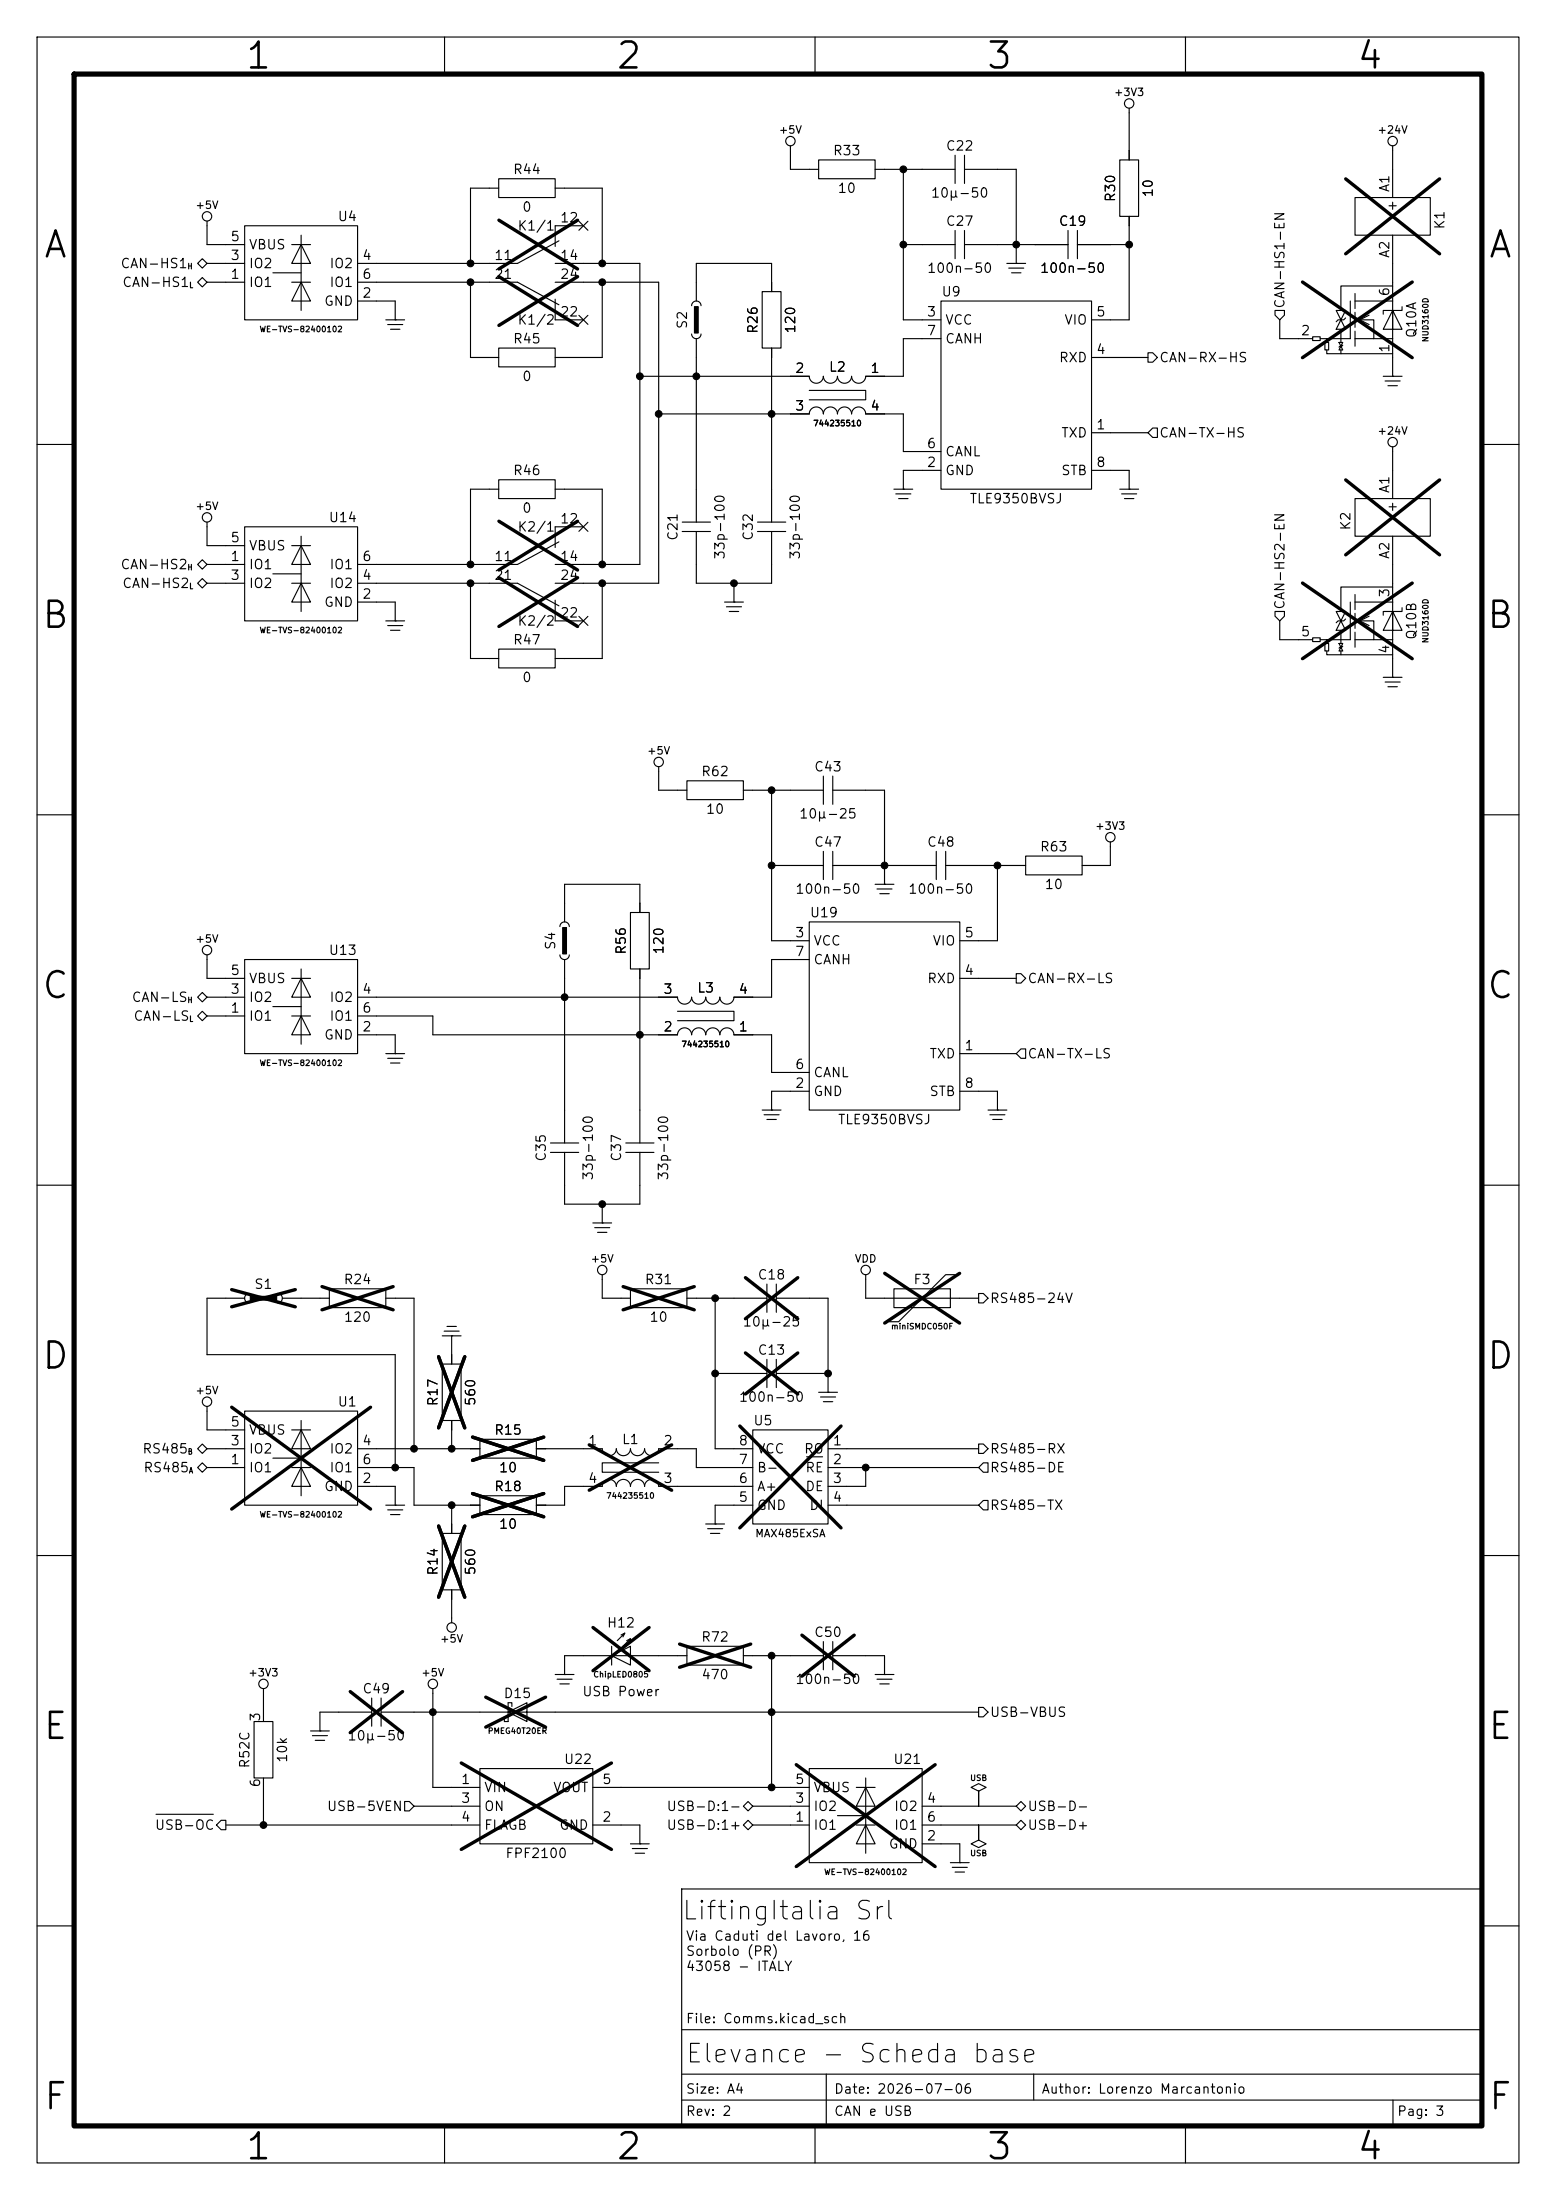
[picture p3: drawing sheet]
<svg xmlns="http://www.w3.org/2000/svg" width="210mm" height="297mm" viewBox="0 0 210 297" stroke-linecap="round" stroke-linejoin="round" font-family="sans-serif">
<path d="M10 10h190v277h-190z" fill="none" stroke="#000" stroke-width=".7"/>
<g fill="none" stroke="#000" stroke-width=".15">
<path d="M5 5h200v287h-200zM60 5v5M106.7 19.7v3.2h3.8M110 5v5M152.4 14.6v7M160 5v5M188 19.7v7M26.7 35.6l.6-.7 .6 .7-.6 .6zM26.7 38.1l.6-.6 .6 .6-.6 .6zM27.9 29.8v3.2h5.1M27.9 35.6h5.1M27.9 38.1h5.1"/>
<path d="M33 30.5h15.3v12.7h-15.3zM36.8 36.8h3.8M39.4 33h2.5M39.4 38.1h2.5M40.6 33l1.3 2.6h-2.5zM40.6 38.1l1.3 2.5h-2.5zM40.6 31.8v10.1M48.3 38.1h21.5l5.6 3M63.5 38.1v10.2h3.8M67.3 24.1h7.6v2.6h-7.6zM67.3 25.4h-3.8v10.2M74.9 25.4h6.4v10.2"/>
<path d="M74.9 35.6h11.5v40.6h-11.5M74.9 38.1h14v40.6h-14M75.4 32.5l-5.6 3.1h-21.5M78.1 29.9l1.2 1.2M78.7 30.5h-3.8v2.8M79.3 29.9l-1.2 1.2M81.3 38.1v10.2h-6.4M102.9 39.4h2.5v7.6h-2.5zM104.1 39.4v-3.8h-10.1v5M110.5 21.6h7.6v2.5h-7.6zM118.1 22.9h10.8M121.9 22.9v20.3h5.1"/>
<path d="M121.9 33h7M128.9 31.1v3.8M128.9 21v3.8M130.2 31.1v3.8M130.2 21v3.8M130.2 33h13.9M130.2 22.9h7v12.7M135.9 35.6h2.5M136.1 36.2h2.1M136.5 36.8h1.3M137.2 35.6h.1M144.1 31.1v3.8"/>
<path d="M145.4 31.1v3.8M145.4 33h7M151.1 21.6h2.6v7.6h-2.6zM152.4 29.2v14h-5.1M182.9 26.7h10.1v5.1h-10.1zM182.9 39.6v2.1M188 38.6h-7v3.3M188 31.8v8.8M48.3 40.6h5v2.6M52.1 43.2h2.5M52.3 43.8h2.1M52.7 44.5h1.3"/>
<path d="M53.3 43.2h.1M67.3 47h7.6v2.5h-7.6zM74.9 40.4v2.8h3.8M78.1 42.6l1.2 1.2M79.3 42.6l-1.2 1.2M88.9 55.9h20.3a.95 .95 0 0 1 1-1 .95 .95 0 0 1 .9 1 .95 .95 0 0 1 1-1 .95 .95 0 0 1 .9 1 .95 .95 0 0 1 1-1 .95 .95 0 0 1 .9 1 .95 .95 0 0 1 1-1 .95 .95 0 0 1 .9 1h5.1v5.1h5.1M93.3 45.1a.64 .64 0 0 0 .7 .6 .64 .64 0 0 0 .6-.6M93.3 41.3a.64 .64 0 0 1 .7-.7 .64 .64 0 0 1 .6 .7M94 45.7v24.8M104.1 47v23.5M109.2 52.7h7.6v1.3h-7.6M127 40.6h20.3v25.4h-20.3z"/>
<path d="M127 45.7h-5.1v5.1h-5.1a.95 .95 0 0 1-.9 .9 .95 .95 0 0 1-1-.9 .95 .95 0 0 1-.9 .9 .95 .95 0 0 1-1-.9 .95 .95 0 0 1-.9 .9 .95 .95 0 0 1-1-.9 .95 .95 0 0 1-.9 .9 .95 .95 0 0 1-1-.9h-22.8M147.3 58.4h7.6M147.3 48.3h7.6M154.9 58.4l.7-.6h.6v1.3h-.6zM154.9 47.6h.7l.6 .7-.6 .6h-.7zM172.1 41.9h1.3v.6l-.7 .7-.6-.7zM172.7 43.2v2.5h4.5M177.2 45.5h1v.5h-1zM178.2 45.7h.9v.5M178.8 46.2h.5v1h-.5zM179.1 47.2v.6h8.9M180.3 41.9h1.3l-1.3 2.6h1.3z"/>
<path d="M180.7 46.2l.5 1h-.5l.5-1zM181 44.5v1.7M181 47.2v.6M181.2 46.6l-.5 .3M181.6 42.9l-.2 .3h-.8l-.3 .2M182.2 40.6v5.1h-3.1M182.9 42.2v2M182.9 44.7v2M182.9 43.2h2.5v2.5h-2.5M182.9 40.6h5.1M184.8 42.5l-1.3 .7 1.3 .6M185.4 45.7h2.6"/>
<path d="M186.7 50.8h2.5M186.9 51.4h2.1M187.3 52.1h1.3M188 40.6v5.1M188 41.9l-1.3 2.6h2.5l-1.2-2.6v2.6M188 50.8h.1M188 45.7v5.1M189.2 41.4v.5h-2.5v.5M5 60h5M26.7 76.2l.6-.6 .6 .6-.6 .6zM26.7 78.7l.6-.6 .6 .6-.6 .7zM27.9 70.5v3.2h5.1"/>
<path d="M27.9 78.7h5.1M27.9 76.2h5.1M33 71.1h15.3v12.7h-15.3zM36.8 77.5h3.8M39.4 78.7h2.5M39.4 73.7h2.5M40.6 73.7l1.3 2.5h-2.5zM40.6 78.7l1.3 2.6h-2.5zM40.6 72.4v10.2M48.3 78.7h21.5l5.6 3.1M63.5 78.7v10.2h3.8M67.3 64.8h7.6v2.5h-7.6z"/>
<path d="M67.3 66h-3.8v10.2M74.9 66h6.4v10.2M75.4 73.2l-5.6 3h-21.5M78.1 70.5l1.2 1.2M78.7 71.1h-3.8v2.8M79.3 70.5l-1.2 1.2M81.3 78.7v10.2h-6.4M92.1 71.8h3.8M92.1 70.5h3.8M94 71.8v6.9h10.1v-6.9M99.1 78.7v2.6M102.2 71.8h3.8"/>
<path d="M102.2 70.5h3.8M120.6 66h2.6M120.9 66.7h2M121.3 67.3h1.3M121.9 66h.1M127 63.5h-5.1v2.5M147.3 63.5h5.1v2.5M151.1 66h2.6M151.4 66.7h2M151.8 67.3h1.2M152.4 66h.1M182.9 67.3h10.1v5.1h-10.1z"/>
<path d="M188 79.2h-7v3.4M188 60.3v7M188 72.4v8.9M200 60h5M48.3 81.3h5v2.5M52.1 83.8h2.5M52.3 84.5h2.1M52.7 85.1h1.3M53.3 83.8h.1M67.3 87.6h7.6v2.6h-7.6zM74.9 81v2.8h3.8M78.1 83.2l1.2 1.2"/>
<path d="M79.3 83.2l-1.2 1.2M97.8 81.3h2.5M98 81.9h2.1M98.4 82.6h1.3M99.1 81.3h.1M172.1 82.6h1.3v.6l-.7 .6-.6-.6zM172.7 83.8v2.6h4.5M177.2 86.1h1v.5h-1zM178.2 86.4h.9v.5M178.8 86.9h.5v1h-.5zM179.1 87.9v.5h8.9M180.3 82.6h1.3l-1.3 2.5h1.3z"/>
<path d="M180.7 86.9l.5 1h-.5l.5-1zM181 85.1v1.8M181 87.9v.5M181.2 87.2l-.5 .3M181.6 83.6l-.2 .2h-.8l-.3 .3M182.2 81.3v5.1h-3.1M182.9 80.3v2M182.9 82.8v2M182.9 85.3v2.1M182.9 83.8h2.5v2.6h-2.5M182.9 81.3h5.1M184.8 83.2l-1.3 .6 1.3 .7"/>
<path d="M185.4 86.4h2.6M186.7 91.4h2.5M186.9 92.1h2.1M187.3 92.7h1.3M188 91.4h.1M188 81.3v5.1M188 82.6l-1.3 2.5h2.5l-1.2-2.5v2.5M188 86.4v5M189.2 82v.6h-2.5v.5M5 110h5M88.9 103.5v3.2h3.8M92.7 105.4h7.6v2.6h-7.6z"/>
<path d="M100.3 106.7h10.8M104.1 116.8h7M104.1 106.7v20.3h5.1M111.1 104.8v3.8M111.1 114.9v3.8M112.4 104.8v3.8M112.4 114.9v3.8M112.4 106.7h7v12.7M112.4 116.8h14M118.1 119.4h2.5M119.4 119.4h.1M126.4 114.9v3.8"/>
<path d="M127.6 114.9v3.8M127.6 116.8h10.8M134.6 116.8v10.2h-5.1M138.4 115.6h7.6v2.5h-7.6zM149.9 113.7v3.1h-3.9M200 110h5M26.7 137.2l.6-.7 .6 .7-.6 .6zM26.7 134.6l.6-.6 .6 .6-.6 .7zM27.9 128.9v3.2h5.1M27.9 137.2h5.1M27.9 134.6h5.1M33 129.5h15.3v12.7h-15.3z"/>
<path d="M36.8 135.9h3.8M39.4 132.1h2.5M39.4 137.2h2.5M40.6 132.1l1.3 2.5h-2.5zM40.6 137.2l1.3 2.5h-2.5zM40.6 130.8v10.2M48.3 137.2h10.1v2.5h33a.95 .95 0 0 1 1-.9 .95 .95 0 0 1 .9 .9 .95 .95 0 0 1 1-.9 .95 .95 0 0 1 .9 .9 .95 .95 0 0 1 1-.9 .95 .95 0 0 1 1 .9 .95 .95 0 0 1 .9-.9 .95 .95 0 0 1 1 .9h5v5.1h5.1M48.3 139.7h5v2.5M75.6 128.9a.64 .64 0 0 0 .6 .6 .64 .64 0 0 0 .6-.6M75.6 125.1a.64 .64 0 0 1 .6-.6 .64 .64 0 0 1 .6 .6M76.2 129.5v24.8M85.1 123.2h2.5v7.6h-2.5z"/>
<path d="M86.4 123.2v-3.8h-10.2v5.1M86.4 130.8v23.5M91.4 136.5h7.7v1.3h-7.7M109.2 124.5h20.3v25.4h-20.3zM109.2 129.5h-5.1v5.1h-5a.95 .95 0 0 1-1 1 .95 .95 0 0 1-.9-1 .95 .95 0 0 1-1 1 .95 .95 0 0 1-1-1 .95 .95 0 0 1-.9 1 .95 .95 0 0 1-1-1 .95 .95 0 0 1-.9 1 .95 .95 0 0 1-1-1h-43.1M118.4 120h2M118.7 120.7h1.3M129.5 132.1h7.7M137.2 131.4h.6l.6 .7-.6 .6h-.6zM5 160h5M52.1 142.2h2.5M52.3 142.9h2.1"/>
<path d="M52.7 143.5h1.3M53.3 142.2h.1M74.3 155.6h3.8M74.3 154.3h3.8M76.2 155.6v7h10.2v-7M84.5 155.6h3.8M84.5 154.3h3.8M102.9 149.9h2.5M103.1 150.5h2.1M103.5 151.1h1.3M104.1 149.9h.1M109.2 147.3h-5.1v2.6"/>
<path d="M129.5 142.2h7.7M129.5 147.3h5.1v2.6M133.3 149.9h2.6M133.6 150.5h2M134 151.1h1.3M134.6 149.9h.1M137.2 142.2l.6-.6h.6v1.3h-.6zM200 160h5M33 175.3h-5.1v7.6h25.4v15.2M33.6 174.6a.64 .64 0 0 0-.6 .7 .64 .64 0 0 0 .6 .6M37.5 174.6a.64 .64 0 0 1 .6 .7 .64 .64 0 0 1-.6 .6M38.1 175.3h6.3"/>
<path d="M44.4 174h7.7v2.5h-7.7zM52.1 175.3h3.8v20.3M59.9 179.7h2.1M60.3 179.1h1.3M80 165.1h2.5M80.3 165.7h2M80.6 166.4h1.3M81.3 165.1h.1M81.3 172.1v3.2h3.8M81.3 162.6v2.5M85.1 174h7.6v2.5h-7.6zM92.7 175.3h10.8"/>
<path d="M96.5 175.3v20.3h5.1M103.5 173.4v3.8M104.8 173.4v3.8M104.8 175.3h7v12.7M116.8 172.1v3.2h15.3M120.6 174h7.7v2.5h-7.7zM128.9 172.1h-1.3l-6.3 6.3h-1.3M132.1 174.6h.6l.6 .7-.6 .6h-.6zM26.7 198.1l.6-.6 .6 .6-.6 .7zM26.7 195.6l.6-.7 .6 .7-.6 .6zM27.9 195.6h5.1M27.9 198.1h5.1"/>
<path d="M27.9 189.9v3.1h5.1M33 190.5h15.3v12.7h-15.3zM36.8 196.9h3.8M39.4 198.1h2.5M39.4 193h2.5M40.6 193l1.3 2.6h-2.5zM40.6 198.1l1.3 2.6h-2.5zM40.6 191.8v10.1M48.3 195.6h16.5M48.3 198.1h7.6v5.1h8.9M59.7 184.2h2.5v7.6h-2.5zM59.7 180.3h2.5"/>
<path d="M61 180.3h.1M61 180.3v3.9M61 191.8v3.8M64.8 194.3h7.6v2.6h-7.6zM72.4 195.6h8.9a.95 .95 0 0 0 .9 .9 .95 .95 0 0 0 1-.9 .95 .95 0 0 0 .9 .9 .95 .95 0 0 0 1-.9 .95 .95 0 0 0 .9 .9 .95 .95 0 0 0 1-.9 .95 .95 0 0 0 .9 .9 .95 .95 0 0 0 1-.9h5.1v2.5h7.6M88.9 197.5h-7.6v1.3h7.6M96.5 185.4h7M101.6 193h10.2v12.7h-10.2zM103.5 183.5v3.8M104.8 183.5v3.8M104.8 185.4h7M108.9 196.7h2.1"/>
<path d="M110.5 188h2.5M110.7 188.6h2.1M111.1 189.2h1.3M111.8 188h.1M111.8 195.6h20.3M111.8 198.1h20.3M116.8 198.1v2.6h-5M132.1 194.9h.6l.6 .7-.6 .6h-.6zM132.7 197.5h.6v1.3h-.6l-.6-.7zM5 210h5M48.3 200.7h5v2.5M52.1 203.2h2.5"/>
<path d="M52.3 203.8h2.1M52.7 204.5h1.3M53.3 203.2h.1M59.7 207h2.5v7.6h-2.5zM61 203.2v3.8M61 214.6v4.5M64.8 201.9h7.6v2.6h-7.6zM95.2 205.7h2.6M95.5 206.4h2M95.9 207h1.3M96.5 205.7h.1M101.6 200.7h-12.7a.95 .95 0 0 0-1-1 .95 .95 0 0 0-.9 1 .95 .95 0 0 0-1-1 .95 .95 0 0 0-.9 1 .95 .95 0 0 0-1-1 .95 .95 0 0 0-.9 1 .95 .95 0 0 0-1-1 .95 .95 0 0 0-.9 1h-5.1v2.5h-3.8"/>
<path d="M101.6 203.2h-5.1v2.5M111.8 203.2h20.3M132.7 202.6h.6v1.2h-.6l-.6-.6zM200 210h5M34.3 232.4h2.5v7.6h-2.5zM35.6 228v4.4M41.9 233.7h2.5M42.2 234.3h2M42.5 234.9h1.3M43.2 233.7h.1M50.2 229.2v3.8M50.2 231.1h-7v2.6"/>
<path d="M51.4 231.1h17.2l2.5-1.2v2.5l-2.5-1.3h63.5M51.4 229.2v3.8M58.4 228v13.3h6.4M64.8 238.8h15.2v10.1h-15.2zM69.1 230.4v-.5h-.5v2.5h-.5v-.5M74.9 226.1h2.6M75.2 226.7h2M75.6 227.3h1.2M76.2 226.1h.1M82.5 222.2v2.6M83.8 220.7l.5-.2-.2 .5M84.3 220.5l-1 1"/>
<path d="M84.6 221.5l.5-.3-.3 .5M85.1 221.2l-1 1M92.7 222.2h7.6v2.6h-7.6zM92.7 223.5h-10.2l2.6-1.3v2.6l-2.6-1.3h-6.3v2.6M100.3 223.5h10.8M104.1 223.5v17.8M109.2 238.8h15.3v12.7h-15.3zM111.1 221.6v3.8M112.4 221.6v3.8M112.4 223.5h7v2.6M118.1 226.1h2.5M118.4 226.7h2"/>
<path d="M118.7 227.3h1.3M119.4 226.1h.1M132.1 230.5h.6l.6 .6-.6 .7h-.6zM21.1 244.9h7.7M29.8 245.7h.7v1.3h-.7l-.6-.6zM30.5 246.4h34.3M35.6 240v6.4M54.6 243.2h.6l.7 .6-.7 .7h-.6zM55.9 243.8h8.9M80 241.3h29.2M80 246.4h6.4v2.5M85.1 248.9h2.5"/>
<path d="M85.3 249.6h2.1M85.7 250.2h1.3M86.4 248.9h.1M92 255h108v32h-108zM100.3 243.8l.7-.6 .6 .6-.6 .7zM101 245.7l.6 .7-.6 .6-.7-.6zM101.6 246.4h7.6M101.6 243.8h7.6M113 245.1h3.8M115.6 241.3h2.5M115.6 246.4h2.5M116.8 241.3l1.3 2.5h-2.5z"/>
<path d="M116.8 246.4l1.3 2.5h-2.5zM116.8 240v10.2M124.5 246.4h12.7M124.5 248.9h5v2.6M124.5 243.8h12.7M128.3 251.5h2.5M128.5 252.1h2.1M128.9 252.7h1.3M129.5 251.5h.1M131.1 241.3l1-.5 1 .5-1 .5v2v-2zM132.1 246.4v2l1 .5-1 .5-1-.5 1-.5zM137.2 243.8l.6-.6 .6 .6-.6 .7z"/>
<path d="M137.2 246.4l.6-.7 .6 .7-.6 .6zM5 260h5M92 274h108M111.5 280v7M139.5 280v3.5M200 260h5M60 287v5M92 283.5h108M92 280h108M110 287v5M160 287v5M188 283.5v3.5"/>
<circle cx="106.7" cy="19" r=".63"/>
<circle cx="152.4" cy="14" r=".63"/>
<circle cx="188" cy="19" r=".63"/>
<circle cx="27.9" cy="29.2" r=".63"/>
<circle cx="188" cy="59.7" r=".63"/>
<circle cx="27.9" cy="69.8" r=".63"/>
<circle cx="88.9" cy="102.9" r=".63"/>
<circle cx="149.9" cy="113" r=".63"/>
<circle cx="27.9" cy="128.3" r=".63"/>
<circle cx="81.3" cy="171.4" r=".63"/>
<circle cx="116.8" cy="171.4" r=".63"/>
<circle cx="27.9" cy="189.2" r=".63"/>
<circle cx="61" cy="219.7" r=".63"/>
<circle cx="35.6" cy="227.3" r=".63"/>
<circle cx="58.4" cy="227.3" r=".63"/>
</g>
<path d="M93.7 41.4h.5v3.6h-.5zM75.9 125.2h.6v3.6h-.6zM33.8 175h3.5v.5h-3.5z" fill="#000" stroke="#000" stroke-width=".15"/>
<g fill="none" stroke="#000" stroke-width=".46">
<path d="M67.3 29.7l10.7 6.6M67.3 37.3l10.7 6.6M78 29.7l-10.7 6.6M78 37.3l-10.7 6.6M175.8 38.1l14.8 10.2M181.6 24.1l12.7 10.2M190.6 38.1l-14.8 10.2M194.3 24.1l-12.7 10.2M67.3 78l10.7 6.6M67.3 70.4l10.7 6.6M78 78l-10.7 6.6M78 70.4l-10.7 6.6"/>
<path d="M175.8 78.7l14.8 10.2M181.6 64.8l12.7 10.1M190.6 78.7l-14.8 10.2M194.3 64.8l-12.7 10.1M31.3 174.1l8.6 2.3M39.9 174.1l-8.6 2.3M43.5 173.7l9.6 3.1M53.1 173.7l-9.6 3.1M84.1 173.7l9.6 3.1M93.7 173.7l-9.6 3.1M100.6 172.5l7.1 5.5M107.7 172.5l-7.1 5.5"/>
<path d="M119.4 171.9l10.1 6.7M129.5 171.9l-10.1 6.7M31.3 190l18.7 13.7M50 190l-18.7 13.7M59.2 183.2l3.5 9.6M62.7 183.2l-3.5 9.6M63.8 194l9.6 3.1M73.4 194l-9.6 3.1M79.5 195.1l11.2 6.1M90.7 195.1l-11.2 6.1M99.8 192.5l13.7 13.8M100.6 182.6l7.1 5.6"/>
<path d="M107.7 182.6l-7.1 5.6M113.5 192.5l-13.7 13.8M59.2 206l3.5 9.6M62.7 206l-3.5 9.6M63.8 201.6l9.6 3.2M73.4 201.6l-9.6 3.2M80 219.7l7.6 5.8M87.6 219.7l-7.6 5.8M47.3 228.4l7 5.5M54.3 228.4l-7 5.5M62.3 238l20.2 11.7M65.6 229.1l8 4.1"/>
<path d="M73.6 229.1l-8 4.1M82.5 238l-20.2 11.7M91.7 222l9.6 3.1M101.3 222l-9.6 3.1M107.5 238.2l18.7 13.8M108.2 220.7l7.1 5.6M115.3 220.7l-7.1 5.6M126.2 238.2l-18.7 13.8"/>
</g>
<g fill="#000" stroke="#000" stroke-width=".13">
<circle cx="63.5" cy="35.6" r=".46"/>
<circle cx="63.5" cy="38.1" r=".46"/>
<circle cx="81.3" cy="35.6" r=".46"/>
<circle cx="81.3" cy="38.1" r=".46"/>
<circle cx="121.9" cy="33" r=".46"/>
<circle cx="121.9" cy="22.9" r=".46"/>
<circle cx="137.2" cy="33" r=".46"/>
<circle cx="152.4" cy="33" r=".46"/>
<circle cx="86.4" cy="50.8" r=".46"/>
<circle cx="88.9" cy="55.9" r=".46"/>
<circle cx="94" cy="50.8" r=".46"/>
<circle cx="104.1" cy="55.9" r=".46"/>
<circle cx="63.5" cy="78.7" r=".46"/>
<circle cx="63.5" cy="76.2" r=".46"/>
<circle cx="81.3" cy="78.7" r=".46"/>
<circle cx="81.3" cy="76.2" r=".46"/>
<circle cx="99.1" cy="78.7" r=".46"/>
<circle cx="104.1" cy="106.7" r=".46"/>
<circle cx="104.1" cy="116.8" r=".46"/>
<circle cx="119.4" cy="116.8" r=".46"/>
<circle cx="134.6" cy="116.8" r=".46"/>
<circle cx="76.2" cy="134.6" r=".46"/>
<circle cx="86.4" cy="139.7" r=".46"/>
<circle cx="81.3" cy="162.6" r=".46"/>
<circle cx="96.5" cy="175.3" r=".46"/>
<circle cx="53.3" cy="198.1" r=".46"/>
<circle cx="55.9" cy="195.6" r=".46"/>
<circle cx="61" cy="195.6" r=".46"/>
<circle cx="96.5" cy="185.4" r=".46"/>
<circle cx="111.8" cy="185.4" r=".46"/>
<circle cx="116.8" cy="198.1" r=".46"/>
<circle cx="61" cy="203.2" r=".46"/>
<circle cx="58.4" cy="231.1" r=".46"/>
<circle cx="104.1" cy="231.1" r=".46"/>
<circle cx="104.1" cy="223.5" r=".46"/>
<circle cx="35.6" cy="246.4" r=".46"/>
<circle cx="104.1" cy="241.3" r=".46"/>
</g>
<g font-size="3.5">
<text x="32.9" y="10.2">1</text>
<text x="82.9" y="10.2">2</text>
<text x="132.9" y="10.2">3</text>
<text x="182.9" y="10.2">4</text>
<text x="5.6" y="35.7">A</text>
<text x="200.7" y="35.7">A</text>
<text x="5.4" y="85.7">B</text>
<text x="200.4" y="85.7">B</text>
<text x="5.4" y="135.7">C</text>
<text x="200.4" y="135.7">C</text>
<text x="5.4" y="185.7">D</text>
<text x="200.4" y="185.7">D</text>
<text x="5.6" y="235.7">E</text>
<text x="200.6" y="235.7">E</text>
<text x="5.6" y="285.7">F</text>
<text x="200.7" y="285.7">F</text>
<text x="32.9" y="292.4">1</text>
<text x="82.9" y="292.4">2</text>
<text x="132.9" y="292.4">3</text>
<text x="182.9" y="292.4">4</text>
</g>
<g font-size="2.5">
<text x="91.9" y="259.8">LiftingItalia Srl</text>
<text x="92.4" y="279.1">Elevance - Scheda base</text>
</g>
<g font-size="1.3">
<text x="69.1" y="23.8">R44</text>
<text x="112.3" y="21.3">R33</text>
<text x="127.6" y="20.6">C22</text>
<text x="70.4" y="28.9">0</text>
<text x="113" y="26.4">10</text>
<text x="125.5" y="27">10µ-50</text>
<text x="150.8" y="27.4" transform="rotate(-90 150.8 27.4)">R30</text>
<text x="155.9" y="26.7" transform="rotate(-90 155.9 26.7)">10</text>
<text x="187" y="28.6">+</text>
<text x="187.8" y="26" transform="rotate(-90 187.8 26)">A1</text>
<text x="31" y="35.4">3</text>
<text x="31" y="32.9">5</text>
<text x="33.5" y="34">VBUS</text>
<text x="45.5" y="30.2">U4</text>
<text x="48.8" y="35.4">4</text>
<text x="66.6" y="35.4">11</text>
<text x="69.8" y="31.4">K1/1</text>
<text x="75.5" y="30.3">12</text>
<text x="75.5" y="35.4">14</text>
<text x="127.6" y="30.8">C27</text>
<text x="142.8" y="30.8">C19</text>
<text x="187.8" y="34.9" transform="rotate(-90 187.8 34.9)">A2</text>
<text x="195.3" y="31.1" transform="rotate(-90 195.3 31.1)">K1</text>
<text x="16.2" y="36.5">CAN-HS1</text>
<text x="16.4" y="39.1">CAN-HS1</text>
<text x="31" y="38">1</text>
<text x="33.5" y="39.1">IO1</text>
<text x="33.5" y="36.5">IO2</text>
<text x="43.7" y="41.6">GND</text>
<text x="44.4" y="36.5">IO2</text>
<text x="44.4" y="39.1">IO1</text>
<text x="48.8" y="40.5">2</text>
<text x="48.8" y="38">6</text>
<text x="66.6" y="38">21</text>
<text x="75.5" y="38">24</text>
<text x="125" y="37.2">100n-50</text>
<text x="127" y="40.3">U9</text>
<text x="140.3" y="37.2">100n-50</text>
<text x="173.7" y="41.7" transform="rotate(-90 173.7 41.7)">CAN-HS1-EN</text>
<text x="187.8" y="40.1" transform="rotate(-90 187.8 40.1)">6</text>
<text x="69.1" y="46.7">R45</text>
<text x="69.8" y="44.1">K1/2</text>
<text x="75.5" y="43">22</text>
<text x="93" y="44.5" transform="rotate(-90 93 44.5)">S2</text>
<text x="102.6" y="45.2" transform="rotate(-90 102.6 45.2)">R26</text>
<text x="107.6" y="45.1" transform="rotate(-90 107.6 45.1)">120</text>
<text x="125" y="43">3</text>
<text x="125" y="45.6">7</text>
<text x="127.5" y="44.1">VCC</text>
<text x="127.5" y="46.7">CANH</text>
<text x="143.6" y="44.1">VIO</text>
<text x="147.9" y="43">5</text>
<text x="175.5" y="45.6">2</text>
<text x="187.8" y="47.7" transform="rotate(-90 187.8 47.7)">1</text>
<text x="191.5" y="45.7" transform="rotate(-90 191.5 45.7)">Q10A</text>
<text x="70.4" y="51.8">0</text>
<text x="107.2" y="50.7">2</text>
<text x="111.8" y="50.5">L2</text>
<text x="117.4" y="50.7">1</text>
<text x="142.8" y="49.2">RXD</text>
<text x="147.9" y="48.1">4</text>
<text x="156.4" y="49.2">CAN-RX-HS</text>
<text x="107.2" y="55.7">3</text>
<text x="117.4" y="55.7">4</text>
<text x="143.1" y="59.4">TXD</text>
<text x="147.9" y="58.3">1</text>
<text x="156.4" y="59.4">CAN-TX-HS</text>
<text x="69.1" y="64.5">R46</text>
<text x="125" y="63.4">2</text>
<text x="125" y="60.8">6</text>
<text x="127.5" y="64.5">GND</text>
<text x="127.5" y="61.9">CANL</text>
<text x="143.1" y="64.5">STB</text>
<text x="147.9" y="63.4">8</text>
<text x="44.3" y="70.8">U14</text>
<text x="70.4" y="69.5">0</text>
<text x="75.5" y="71">12</text>
<text x="130.8" y="68.3">TLE9350BVSJ</text>
<text x="182.6" y="71.7" transform="rotate(-90 182.6 71.7)">K2</text>
<text x="187" y="69.3">+</text>
<text x="187.8" y="66.7" transform="rotate(-90 187.8 66.7)">A1</text>
<text x="16.2" y="77.2">CAN-HS2</text>
<text x="31" y="76.1">1</text>
<text x="31" y="73.5">5</text>
<text x="33.5" y="77.2">IO1</text>
<text x="33.5" y="74.6">VBUS</text>
<text x="44.4" y="77.2">IO1</text>
<text x="48.8" y="76.1">6</text>
<text x="66.6" y="76.1">11</text>
<text x="69.8" y="72.1">K2/1</text>
<text x="75.5" y="76.1">14</text>
<text x="91.8" y="73.1" transform="rotate(-90 91.8 73.1)">C21</text>
<text x="98.1" y="75.6" transform="rotate(-90 98.1 75.6)">33p-100</text>
<text x="101.9" y="73.1" transform="rotate(-90 101.9 73.1)">C32</text>
<text x="108.3" y="75.6" transform="rotate(-90 108.3 75.6)">33p-100</text>
<text x="187.8" y="75.6" transform="rotate(-90 187.8 75.6)">A2</text>
<text x="16.4" y="79.7">CAN-HS2</text>
<text x="31" y="78.6">3</text>
<text x="33.5" y="79.7">IO2</text>
<text x="43.7" y="82.2">GND</text>
<text x="44.4" y="79.7">IO2</text>
<text x="48.8" y="81.1">2</text>
<text x="48.8" y="78.6">4</text>
<text x="66.6" y="78.6">21</text>
<text x="75.5" y="83.7">22</text>
<text x="75.5" y="78.6">24</text>
<text x="173.7" y="82.4" transform="rotate(-90 173.7 82.4)">CAN-HS2-EN</text>
<text x="187.8" y="80.7" transform="rotate(-90 187.8 80.7)">3</text>
<text x="69.1" y="87.3">R47</text>
<text x="69.8" y="84.8">K2/2</text>
<text x="175.5" y="86.2">5</text>
<text x="187.8" y="88.4" transform="rotate(-90 187.8 88.4)">4</text>
<text x="191.5" y="86.5" transform="rotate(-90 191.5 86.5)">Q10B</text>
<text x="70.4" y="92.4">0</text>
<text x="94.5" y="105.1">R62</text>
<text x="109.8" y="104.5">C43</text>
<text x="95.2" y="110.2">10</text>
<text x="107.8" y="110.8">10µ-25</text>
<text x="109.8" y="114.6">C47</text>
<text x="125" y="114.6">C48</text>
<text x="140.3" y="115.3">R63</text>
<text x="107.2" y="121">100n-50</text>
<text x="109.2" y="124.2">U19</text>
<text x="122.5" y="121">100n-50</text>
<text x="140.9" y="120.3">10</text>
<text x="31" y="131.9">5</text>
<text x="44.3" y="129.2">U13</text>
<text x="75.3" y="128.3" transform="rotate(-90 75.3 128.3)">S4</text>
<text x="84.8" y="129" transform="rotate(-90 84.8 129)">R56</text>
<text x="89.9" y="128.9" transform="rotate(-90 89.9 128.9)">120</text>
<text x="107.2" y="126.9">3</text>
<text x="107.2" y="129.4">7</text>
<text x="109.7" y="128">VCC</text>
<text x="109.7" y="130.5">CANH</text>
<text x="125.8" y="128">VIO</text>
<text x="130.1" y="131.9">4</text>
<text x="130.1" y="126.9">5</text>
<text x="17.7" y="135.6">CAN-LS</text>
<text x="31" y="137">1</text>
<text x="31" y="134.5">3</text>
<text x="33.5" y="135.6">IO2</text>
<text x="33.5" y="133">VBUS</text>
<text x="44.4" y="135.6">IO2</text>
<text x="48.8" y="134.5">4</text>
<text x="48.8" y="137">6</text>
<text x="89.4" y="134.5">3</text>
<text x="94" y="134.3">L3</text>
<text x="99.6" y="134.5">4</text>
<text x="125.1" y="133">RXD</text>
<text x="138.6" y="133">CAN-RX-LS</text>
<text x="17.9" y="138.1">CAN-LS</text>
<text x="33.5" y="138.1">IO1</text>
<text x="43.7" y="140.7">GND</text>
<text x="44.4" y="138.1">IO1</text>
<text x="48.8" y="139.6">2</text>
<text x="89.4" y="139.6">2</text>
<text x="99.6" y="139.6">1</text>
<text x="125.4" y="143.2">TXD</text>
<text x="130.1" y="142.1">1</text>
<text x="138.6" y="143.2">CAN-TX-LS</text>
<text x="107.2" y="147.2">2</text>
<text x="107.2" y="144.6">6</text>
<text x="109.7" y="148.3">GND</text>
<text x="109.7" y="145.7">CANL</text>
<text x="125.4" y="148.3">STB</text>
<text x="130.1" y="147.2">8</text>
<text x="113" y="152.1">TLE9350BVSJ</text>
<text x="74" y="156.9" transform="rotate(-90 74 156.9)">C35</text>
<text x="80.3" y="159.5" transform="rotate(-90 80.3 159.5)">33p-100</text>
<text x="84.1" y="156.9" transform="rotate(-90 84.1 156.9)">C37</text>
<text x="90.5" y="159.5" transform="rotate(-90 90.5 159.5)">33p-100</text>
<text x="46.3" y="173.7">R24</text>
<text x="86.9" y="173.7">R31</text>
<text x="102.2" y="173">C18</text>
<text x="123.2" y="173.7">F3</text>
<text x="34.2" y="174.3">S1</text>
<text x="46.3" y="178.8">120</text>
<text x="87.6" y="178.8">10</text>
<text x="100.1" y="179.4">10µ-25</text>
<text x="133.5" y="176.2">RS485-24V</text>
<text x="102.2" y="183.2">C13</text>
<text x="45.5" y="190.2">U1</text>
<text x="59.4" y="189.9" transform="rotate(-90 59.4 189.9)">R17</text>
<text x="64.5" y="189.9" transform="rotate(-90 64.5 189.9)">560</text>
<text x="99.6" y="189.6">100n-50</text>
<text x="19.1" y="196.5">RS485</text>
<text x="31" y="198">1</text>
<text x="31" y="195.4">3</text>
<text x="31" y="192.9">5</text>
<text x="33.5" y="196.5">IO2</text>
<text x="33.5" y="194">VBUS</text>
<text x="44.4" y="196.5">IO2</text>
<text x="48.8" y="195.4">4</text>
<text x="48.8" y="198">6</text>
<text x="66.6" y="194">R15</text>
<text x="79.3" y="195.4">1</text>
<text x="83.8" y="195.3">L1</text>
<text x="89.4" y="195.4">2</text>
<text x="99.6" y="198">7</text>
<text x="99.6" y="195.4">8</text>
<text x="101.6" y="192.7">U5</text>
<text x="102.1" y="196.5">VCC</text>
<text x="108.4" y="196.5">RO</text>
<text x="112.3" y="195.4">1</text>
<text x="112.3" y="198">2</text>
<text x="133.5" y="196.5">RS485-RX</text>
<text x="19.3" y="199.1">RS485</text>
<text x="33.5" y="199.1">IO1</text>
<text x="43.7" y="201.6">GND</text>
<text x="44.4" y="199.1">IO1</text>
<text x="48.8" y="200.5">2</text>
<text x="66.6" y="201.6">R18</text>
<text x="67.2" y="199.1">10</text>
<text x="79.3" y="200.5">4</text>
<text x="89.4" y="200.5">3</text>
<text x="99.6" y="203.1">5</text>
<text x="99.6" y="200.5">6</text>
<text x="102.1" y="201.6">A+</text>
<text x="102.1" y="199.1">B-</text>
<text x="108.6" y="199.1">RE</text>
<text x="108.6" y="201.6">DE</text>
<text x="112.3" y="200.5">3</text>
<text x="112.3" y="203.1">4</text>
<text x="133.5" y="199.1">RS485-DE</text>
<text x="67.2" y="206.7">10</text>
<text x="102.1" y="204.2">GND</text>
<text x="109.2" y="204.2">DI</text>
<text x="133.5" y="204.2">RS485-TX</text>
<text x="59.4" y="212.8" transform="rotate(-90 59.4 212.8)">R14</text>
<text x="64.5" y="212.8" transform="rotate(-90 64.5 212.8)">560</text>
<text x="81.8" y="220">H12</text>
<text x="94.5" y="221.9">R72</text>
<text x="109.8" y="221.3">C50</text>
<text x="94.6" y="227">470</text>
<text x="107.2" y="227.7">100n-50</text>
<text x="35.4" y="232.5" transform="rotate(-90 35.4 232.5)">3</text>
<text x="48.8" y="228.9">C49</text>
<text x="67.9" y="229.6">D15</text>
<text x="78.5" y="229.3">USB Power</text>
<text x="133.5" y="232.1">USB-VBUS</text>
<text x="34" y="238.8" transform="rotate(-90 34 238.8)">R52C</text>
<text x="39.1" y="238.1" transform="rotate(-90 39.1 238.1)">10k</text>
<text x="46.8" y="235.3">10µ-50</text>
<text x="76" y="238.5">U22</text>
<text x="120.5" y="238.5">U21</text>
<text x="35.4" y="241.4" transform="rotate(-90 35.4 241.4)">6</text>
<text x="44" y="244.8">USB-5VEN</text>
<text x="62.1" y="241.2">1</text>
<text x="62.1" y="243.7">3</text>
<text x="65.3" y="242.3">VIN</text>
<text x="65.3" y="244.8">ON</text>
<text x="74.6" y="242.3">VOUT</text>
<text x="81.2" y="241.2">5</text>
<text x="89.9" y="244.8">USB-D:1-</text>
<text x="107.2" y="243.7">3</text>
<text x="107.2" y="241.2">5</text>
<text x="109.7" y="244.8">IO2</text>
<text x="109.7" y="242.3">VBUS</text>
<text x="120.6" y="244.8">IO2</text>
<text x="125" y="243.7">4</text>
<text x="138.6" y="244.8">USB-D-</text>
<text x="20.8" y="247.3">USB-OC</text>
<text x="62.1" y="246.2">4</text>
<text x="65.3" y="247.3">FLAGB</text>
<text x="68.1" y="251.2">FPF2100</text>
<text x="75.4" y="247.3">GND</text>
<text x="81.2" y="246.2">2</text>
<text x="89.9" y="247.3">USB-D:1+</text>
<text x="107.2" y="246.2">1</text>
<text x="109.7" y="247.3">IO1</text>
<text x="119.9" y="249.9">GND</text>
<text x="120.6" y="247.3">IO1</text>
<text x="125" y="248.8">2</text>
<text x="125" y="246.2">6</text>
<text x="138.6" y="247.3">USB-D+</text>
<text x="92.5" y="262.3">Via Caduti del Lavoro, 16</text>
<text x="92.5" y="264.4">Sorbolo (PR)</text>
<text x="92.5" y="266.4">43058 - ITALY</text>
<text x="92.5" y="273.5">File: Comms.kicad_sch</text>
<text x="92.5" y="283">Size: A4</text>
<text x="92.5" y="286">Rev: 2</text>
<text x="112.5" y="286">CAN e USB</text>
<text x="112.5" y="283">Date: 2026-07-06</text>
<text x="140.5" y="283">Author: Lorenzo Marcantonio</text>
<text x="188.5" y="286">Pag: 3</text>
</g>
<g font-size="1">
<text x="150.3" y="13.2">+3V3</text>
<text x="105" y="18.3">+5V</text>
<text x="185.8" y="18.3">+24V</text>
<text x="26.3" y="28.5">+5V</text>
<text x="185.8" y="58.9">+24V</text>
<text x="26.3" y="69.1">+5V</text>
<text x="87.3" y="102.1">+5V</text>
<text x="147.7" y="112.3">+3V3</text>
<text x="26.3" y="127.5">+5V</text>
<text x="79.6" y="170.7">+5V</text>
<text x="115.3" y="170.7">VDD</text>
<text x="26.3" y="188.5">+5V</text>
<text x="101.8" y="207.8">MAX485ExSA</text>
<text x="33.4" y="226.6">+3V3</text>
<text x="56.8" y="226.6">+5V</text>
<text x="59.3" y="222">+5V</text>
</g>
<g font-size=".8">
<text x="25.3" y="36.5">H</text>
<text x="25.5" y="39.1">L</text>
<text x="35" y="45">WE-TVS-82400102</text>
<text x="193" y="46.3" transform="rotate(-90 193 46.3)">NUD3160D</text>
<text x="109.7" y="57.7">744235510</text>
<text x="25.3" y="77.2">H</text>
<text x="25.5" y="79.7">L</text>
<text x="35" y="85.7">WE-TVS-82400102</text>
<text x="193" y="86.9" transform="rotate(-90 193 86.9)">NUD3160D</text>
<text x="25.3" y="135.6">H</text>
<text x="25.5" y="138.1">L</text>
<text x="91.9" y="141.5">744235510</text>
<text x="35" y="144.1">WE-TVS-82400102</text>
<text x="120.2" y="179.6">miniSMDC050F</text>
<text x="25.3" y="196.6">B</text>
<text x="25.4" y="199.1">A</text>
<text x="81.7" y="202.5">744235510</text>
<text x="35" y="205">WE-TVS-82400102</text>
<text x="80" y="226.6">ChipLED0805</text>
<text x="65.8" y="234.3">PMEG40T20ER</text>
<text x="130.9" y="240.6">USB</text>
<text x="130.9" y="250.8">USB</text>
<text x="111.2" y="253.3">WE-TVS-82400102</text>
</g>
</svg>
